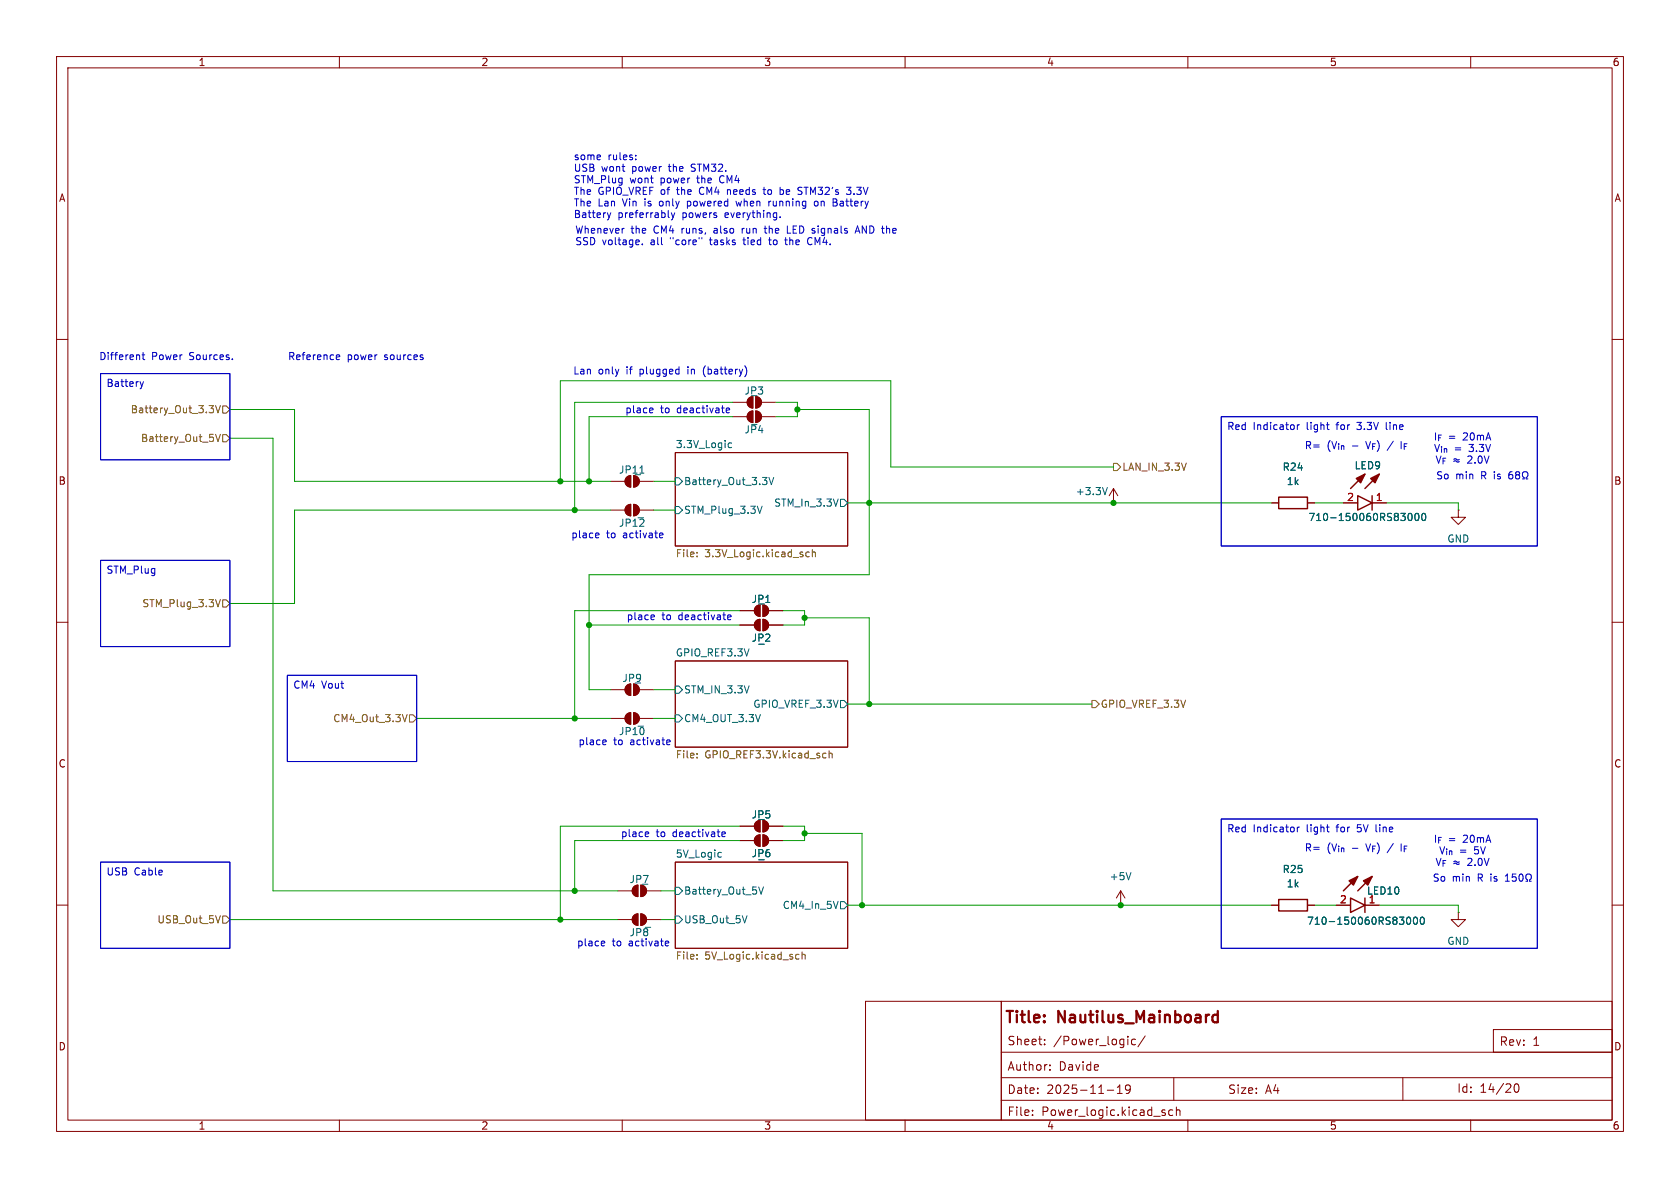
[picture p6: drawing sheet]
<svg xmlns="http://www.w3.org/2000/svg" width="297mm" height="210mm" viewBox="0 0 297 210" stroke-linecap="round" stroke-linejoin="round" font-family="sans-serif">
<g fill="none" stroke="#840000" stroke-width=".18">
<path d="M10 10h277v190h-277zM12 12h273v186h-273zM60 10v2M110 10v2M160 10v2M210 10v2M260 10v2M10 60h2M129.5 73.7h2.6M129.5 71.1h2.6M132.4 72.9l.7-.3v2.1a1.02 1.02 0 0 1-.9-.7 1.02 1.02 0 0 1 .2-1.1zM132.4 70.4l.7-.3v2a1.02 1.02 0 0 1-.9-.6 1.02 1.02 0 0 1 .2-1.1z"/>
<path d="M133.6 72.6a1.02 1.02 0 0 1 1 1.1 1.02 1.02 0 0 1-1 1zM133.6 70.1a1.02 1.02 0 0 1 1 1 1.02 1.02 0 0 1-1 1zM134.6 73.7h2.6M134.6 71.1h2.6M285 60h2M107.9 90.2h2.6M107.9 85.1h2.6M110.8 89.5l.7-.3v2a1.02 1.02 0 0 1-.9-.6 1.02 1.02 0 0 1 .2-1.1zM110.8 84.4l.7-.3v2a1.02 1.02 0 0 1-.9-.6 1.02 1.02 0 0 1 .2-1.1zM112 89.2a1.02 1.02 0 0 1 1 1 1.02 1.02 0 0 1-1 1zM112 84.1a1.02 1.02 0 0 1 1 1 1.02 1.02 0 0 1-1 1zM113 90.2h2.6"/>
<path d="M113 85.1h2.6M119.4 80h30.5v16.5h-30.5zM196.8 88.9h.1M196.8 86.4l-.7 1.2M196.8 86.4l.8 1.2M196.8 86.4v2.5M224.8 88.9h1.3M231.1 88.9h1.3M237.5 88.9h2.5M242.6 88.9h2.5M257.8 90.2v1.2h1.3l-1.3 1.3-1.3-1.3h1.3M257.8 90.2h.1"/>
<path d="M10 110h2M119.4 116.8h30.5v15.3h-30.5zM130.8 110.5h2.5M130.8 108h2.5M133.6 109.8l.8-.3v2a1.02 1.02 0 0 1-1-.6 1.02 1.02 0 0 1 .2-1.1zM133.6 107.2l.8-.3v2.1a1.02 1.02 0 0 1-1-.7 1.02 1.02 0 0 1 .2-1.1zM134.9 109.5a1.02 1.02 0 0 1 1 1 1.02 1.02 0 0 1-1 1zM134.9 106.9a1.02 1.02 0 0 1 1 1.1 1.02 1.02 0 0 1-1 1zM135.9 110.5h2.5M135.9 108h2.5M285 110h2M107.9 121.9h2.6"/>
<path d="M107.9 127h2.6M110.8 121.2l.7-.3v2a1.02 1.02 0 0 1-.9-.6 1.02 1.02 0 0 1 .2-1.1zM110.8 126.3l.7-.3v2a1.02 1.02 0 0 1-.9-.6 1.02 1.02 0 0 1 .2-1.1zM112 120.9a1.02 1.02 0 0 1 1 1 1.02 1.02 0 0 1-1 1zM112 126a1.02 1.02 0 0 1 1 1 1.02 1.02 0 0 1-1 1zM113 121.9h2.6M113 127h2.6M109.2 157.5h2.6M112.1 156.8l.7-.3v2a1.02 1.02 0 0 1-1-.6 1.02 1.02 0 0 1 .3-1.1zM113.3 156.5a1.02 1.02 0 0 1 1 1 1.02 1.02 0 0 1-1 1zM114.3 157.5h2.5M119.4 152.4h30.5v15.2h-30.5z"/>
<path d="M130.8 148.6h2.5M130.8 146.1h2.5M133.6 147.9l.8-.3v2a1.02 1.02 0 0 1-1-.6 1.02 1.02 0 0 1 .2-1.1zM133.6 145.3l.8-.3v2.1a1.02 1.02 0 0 1-1-.7 1.02 1.02 0 0 1 .2-1.1zM134.9 147.6a1.02 1.02 0 0 1 1 1 1.02 1.02 0 0 1-1 1zM134.9 145a1.02 1.02 0 0 1 1 1.1 1.02 1.02 0 0 1-1 1zM135.9 148.6h2.5M135.9 146.1h2.5M198.1 157.5l-.7 1.3M198.1 157.5l.8 1.3M198.1 157.5v2.5M10 160h2"/>
<path d="M109.2 162.6h2.6M112.1 161.8l.7-.3v2.1a1.02 1.02 0 0 1-1-.7 1.02 1.02 0 0 1 .3-1.1zM113.3 161.5a1.02 1.02 0 0 1 1 1.1 1.02 1.02 0 0 1-1 1zM114.3 162.6h2.5M153 177h24v21h-24zM177 177h108v21h-108zM198.1 160h.1M224.8 160h1.3M231.1 160h1.3M236.2 160h2.6M241.3 160h2.5M257.8 161.3v1.3h1.3l-1.3 1.2-1.3-1.2h1.3"/>
<path d="M257.8 161.3h.1M285 160h2M60 198v2M110 198v2M160 198v2M177 194.5h108M177 190.5h108M177 186h108M182.5 197v.2M182.5 196.3v.1M184.7 184.6v.1M184.7 183.8v.1"/>
<path d="M185.6 189v.2M185.6 188.3v.1M195.7 192.7h1.2M197.5 193.3h.9M197.5 192.2l.5-.4v1.5M199.8 192.4l-.3 .3h-.3l-.2-.3 .1-.5 .4-.1 .2 .1a.99 .99 0 0 1-.3 1.4h-.3M200.7 183.8l-.4-.1-.3 .3v.4l.2 .2h.5M202.5 183.1l-1.3 2M205.8 196.7l.2 .2-.2 .3M205.8 196.2l.2 .1M207.3 196.3l-.4-.1-.3 .3v.4l.2 .2h.5M207.5 190.5v4"/>
<path d="M208 196.3l.2-.1 .3 .1 .1 .9M208 195.7v1.5M210 198v2M248 190.5v4M260 198v2M264 182h21v4h-21zM267.8 191.7l.2-.1a.81 .81 0 0 1 .6 .6 .81 .81 0 0 1-.3 .8l-.1 .1a.81 .81 0 0 1-.4-1.4z"/>
</g>
<path d="M214.5 179.5l.2-.1 .6 .1M215.3 178.7v2M214.5 180.6l.2 .1 .6-.1" fill="none" stroke="#840000" stroke-width=".4"/>
<g fill="none" stroke="#006464" stroke-width=".18">
<path d="M128.8 79l.2 .1h.3M129.3 78.3h-.3l-.2 .1M113.1 83.6h.7M119.4 84.5h.6l.6 .6-.6 .6h-.6zM119.4 89.5h.6l.6 .7-.6 .6h-.6zM133.9 89.5l.4 1.2 .4-1.2M134.8 84.4h.8l-.4 .5M135.5 84.9l.1 .2-.1 .5M135.9 84.4l.5 1.3 .4-1.3M148.2 88.2l-.4 1.3M148.6 88.3h.6l.7 .6-.7 .6h-.6zM195.8 86.2l-.5 1.2"/>
<path d="M249 90.9l.2-.2a.68 .68 0 0 1 .5 .7 .68 .68 0 0 1-.5 .6l-.2-.1-.1-.4zM250.3 90.8l.1-.1a.68 .68 0 0 1 .5 .7 .68 .68 0 0 1-.5 .6 .84 .84 0 0 1-.1-1.2zM251.5 90.8l.1-.1a.68 .68 0 0 1 .5 .7 .68 .68 0 0 1-.5 .6 .84 .84 0 0 1-.1-1.2zM119.4 121.3h.6l.6 .6-.6 .7h-.6zM119.4 126.4h.6l.6 .6-.6 .6h-.6zM148.6 123.8h.6l.7 .7-.7 .6h-.6zM119.4 156.8h.6l.6 .7-.6 .6h-.6zM127.2 150.7h.3M127.5 151.5h-.3M134.1 156.8l.4 1.3 .5-1.3M148.6 159.4h.6l.7 .6-.7 .7h-.6zM199.9 154.2l-.4 1.3"/>
<path d="M114.1 163.9h.9M119.4 161.9h.6l.6 .7-.6 .6h-.6zM132.1 161.9l-.5 1.2M248.8 162.2l.2-.1a.68 .68 0 0 1 .4 .7 .68 .68 0 0 1-.4 .6l-.2-.1-.1-.4zM250 162.2l.2-.1a.68 .68 0 0 1 .4 .7 .68 .68 0 0 1-.4 .6l-.2-.1-.1-.4zM251.3 162.2l.1-.1a.68 .68 0 0 1 .4 .7 .68 .68 0 0 1-.4 .6 .84 .84 0 0 1-.1-1.2z"/>
</g>
<g fill="none" stroke="#725600" stroke-width=".18">
<path d="M37 71.7h.7l-.4 .5M37.6 72.2l.1 .2-.1 .5M38.1 76.8l.4 1.2 .5-1.2M38.1 71.7l.4 1.3 .5-1.3M39.4 76.8h.6l.6 .7-.6 .6h-.6zM39.4 71.8h.6l.6 .6-.6 .6h-.6zM123.2 98.3v.1M123.2 97.6v.2M143.1 97.6h-.4l-.2 .2 .1 .6h.5M143.6 97.7l.2-.1h.3l.1 .8M143.6 97.2v1.2M196.8 81.9h.7l.6 .7-.6 .6h-.7z"/>
<path d="M209.7 81.9l-.4 1.2M38.1 106l.4 1.3 .5-1.3M39.4 106h.6l.6 .7-.6 .6h-.6zM72 126.3l-.4 1.3M72.4 126.4h.6l.7 .6-.7 .6h-.6zM123.2 133.2v.1M123.2 133.9v.1M146.6 132.7v1.3M146.6 133.3l.2-.2 .3 .1v.8M193 123.8h.7l.6 .7-.6 .6h-.7zM39 161.9l-.5 1.2M39.4 161.9h.6l.6 .7-.6 .6h-.6z"/>
<path d="M123.2 168.8v.1M123.2 169.4v.1M140.8 169.5h.5M140.8 168.8h.5M141.8 168.8l.2-.1 .3 .1v.7M141.8 168.3v1.2"/>
</g>
<g fill="#840000" stroke="#840000" stroke-width=".18">
<path d="M133.6 109.8l.8-.3v2a1.02 1.02 0 0 1-1-.6 1.02 1.02 0 0 1 .2-1.1z"/>
<path d="M134.9 109.5a1.02 1.02 0 0 1 1 1 1.02 1.02 0 0 1-1 1z"/>
<path d="M132.4 72.9l.7-.3v2.1a1.02 1.02 0 0 1-.9-.7 1.02 1.02 0 0 1 .2-1.1z"/>
<path d="M133.6 72.6a1.02 1.02 0 0 1 1 1.1 1.02 1.02 0 0 1-1 1z"/>
<path d="M112.1 161.8l.7-.3v2.1a1.02 1.02 0 0 1-1-.7 1.02 1.02 0 0 1 .3-1.1z"/>
<path d="M113.3 161.5a1.02 1.02 0 0 1 1 1.1 1.02 1.02 0 0 1-1 1z"/>
<path d="M132.4 70.4l.7-.3v2a1.02 1.02 0 0 1-.9-.6 1.02 1.02 0 0 1 .2-1.1z"/>
<path d="M133.6 70.1a1.02 1.02 0 0 1 1 1 1.02 1.02 0 0 1-1 1z"/>
<path d="M112.1 156.8l.7-.3v2a1.02 1.02 0 0 1-1-.6 1.02 1.02 0 0 1 .3-1.1z"/>
<path d="M113.3 156.5a1.02 1.02 0 0 1 1 1 1.02 1.02 0 0 1-1 1z"/>
<path d="M110.8 121.2l.7-.3v2a1.02 1.02 0 0 1-.9-.6 1.02 1.02 0 0 1 .2-1.1z"/>
<path d="M112 120.9a1.02 1.02 0 0 1 1 1 1.02 1.02 0 0 1-1 1z"/>
<path d="M133.6 107.2l.8-.3v2.1a1.02 1.02 0 0 1-1-.7 1.02 1.02 0 0 1 .2-1.1z"/>
<path d="M134.9 106.9a1.02 1.02 0 0 1 1 1.1 1.02 1.02 0 0 1-1 1z"/>
<path d="M110.8 89.5l.7-.3v2a1.02 1.02 0 0 1-.9-.6 1.02 1.02 0 0 1 .2-1.1z"/>
<path d="M112 89.2a1.02 1.02 0 0 1 1 1 1.02 1.02 0 0 1-1 1z"/>
<path d="M110.8 126.3l.7-.3v2a1.02 1.02 0 0 1-.9-.6 1.02 1.02 0 0 1 .2-1.1z"/>
<path d="M112 126a1.02 1.02 0 0 1 1 1 1.02 1.02 0 0 1-1 1z"/>
<path d="M133.6 147.9l.8-.3v2a1.02 1.02 0 0 1-1-.6 1.02 1.02 0 0 1 .2-1.1z"/>
<path d="M134.9 147.6a1.02 1.02 0 0 1 1 1 1.02 1.02 0 0 1-1 1z"/>
<path d="M133.6 145.3l.8-.3v2.1a1.02 1.02 0 0 1-1-.7 1.02 1.02 0 0 1 .2-1.1z"/>
<path d="M134.9 145a1.02 1.02 0 0 1 1 1.1 1.02 1.02 0 0 1-1 1z"/>
<path d="M110.8 84.4l.7-.3v2a1.02 1.02 0 0 1-.9-.6 1.02 1.02 0 0 1 .2-1.1z"/>
<path d="M112 84.1a1.02 1.02 0 0 1 1 1 1.02 1.02 0 0 1-1 1z"/>
</g>
<path d="M226.1 87.9h5v2h-5zM240 87.6l2.6 1.3-2.6 1.3zM241.3 83.8l-2.5 2.6M242.6 87.6v2.6M243.8 83.8l-2.5 2.6M226.1 159h5v2h-5zM238.8 158.8l2.5 1.2-2.5 1.3zM240 154.9l-2.5 2.6M241.3 158.8v2.5M242.6 154.9l-2.6 2.6" fill="none" stroke="#840000" stroke-width=".25"/>
<g fill="#840000" stroke="#840000" stroke-width=".25">
<path d="M238.5 155.7l1.5-.8-.7 1.6z"/>
<path d="M241 155.7l1.6-.8-.8 1.6z"/>
<path d="M239.8 84.6l1.5-.8-.8 1.5z"/>
<path d="M242.3 84.6l1.5-.8-.7 1.5z"/>
</g>
<g fill="none" stroke="#009600" stroke-width=".18">
<path d="M40.6 77.5h7.7v80h60.9M40.6 72.4h11.5v12.7h55.8M129.5 71.1h-27.9v19.1M129.5 73.7h-25.4v11.4M137.2 71.1h3.8v2.6h-3.8M141 72.4h12.7v29.2h-49.6v20.3h3.8M107.9 90.2h-55.8v16.5h-11.5M115.6 85.1h3.8M115.6 90.2h3.8M149.9 88.9h74.9M196.8 82.6h-39.3v-15.3h-58.4v17.8M232.4 88.9h5.1"/>
<path d="M245.1 88.9h12.7v1.3M104.1 110.5h26.7M130.8 108h-29.2v19M138.4 108h3.8v2.5h-3.8M142.2 109.2h11.5v15.3M73.7 127h34.2M115.6 121.9h3.8M115.6 127h3.8M149.9 124.5h43.1M116.8 157.5h2.6M130.8 148.6h-29.2v8.9M130.8 146.1h-31.7v16.5"/>
<path d="M138.4 146.1h3.8v2.5h-3.8M142.2 147.3h10.2v12.7M40.6 162.6h68.6M116.8 162.6h2.6M149.9 160h74.9M232.4 160h3.8M243.8 160h14v1.3"/>
</g>
<g fill="none" stroke="#0000c2" stroke-width=".18">
<path d="M107.4 37.6l.3 .9M107.7 38.5l-.2 .3M108 37.6l-.3 .9M112.4 28.1v.1M112.4 27.5v.1M118.2 38.4l.1 .1M118.7 37.6l.3 .9M119 38.5l-.3 .4M119.3 37.6l-.3 .9M121.5 35.6v1.2M121.5 36.4h.1M121.6 35.6h-.1"/>
<path d="M128.6 33.5v.9M128.8 33.5l-.2 .1M130.1 35.6l.3 .8 .2-.6M134.9 33.5h.5M135.1 33.1v1.1l.3 .2M135.3 39.9v1.1l.3 .2M135.9 35.6v.8M136.3 35.6l-.4 .2M137.9 33.6l.4-.1 .2 .1M137.9 38.3v.2M138.5 34.3l-.2 .1-.4-.1M139.2 39.9v1.3h.6"/>
<path d="M141.3 33.7l.4 .1 .1 .3-.3 .3h-.3M141.3 33.1l.5 .1M144 35.7l.2-.1 .4 .1v.5l-.1 .2h-.3l-.2-.1zM147.9 35.3l.1 .2-.3 .3 .3 .2v.3l-.7 .1M149.6 33.1h.8l-.4 .5 .4 .1v.6l-.2 .1-.5-.1M110.2 40.4h.1M113.6 43.1v.2M131.2 40.4v.8M131.3 42.4h.5M131.5 40.4l-.3 .2M131.5 42l.1 1.2M135.1 40.4h.5"/>
<path d="M135.9 42.4h.5M136.1 42v1.1l.3 .2M138.7 42.4h.5M138.9 43.1l.3 .2M142.9 43.1l.3 .2 .3-.2M151.2 41.2l.4-1.3 .4 1.3M151.3 40.9h.6M17.8 66h22.8v15.3h-22.8zM24.8 67.5l.3 .8M25.1 68.3l-.2 .4M25.1 62.7h.5M25.3 62.3v1.1l.3 .2"/>
<path d="M25.4 67.5l-.3 .8M41.1 63.5v.1M59.5 63.5h.5M59.5 62.8l.4-.1 .2 .3-.6 .2M74.8 63.2v.3M115 72.1l.4 .1v.2l-.6 .2M115.4 72.9l-.4 .1M124.5 65l-.2 .5 .2 .7M128.4 72.8l.2 .2 .3-.1M128.4 72.3l.2-.2h.2l.2 .2v.1l-.6 .2M215.9 73.7h55.9v22.8h-55.9zM229.4 75.1v.8"/>
<path d="M229.7 75.1l-.3 .2M234.5 75.1h.5M234.9 75.9h.1M245.1 74.7v1.1l.2 .1M247.7 78.1v1.2M17.8 99.1h22.8v15.2h-22.8zM105.5 94.2l.3 .1 .1 .2-.6 .1M105.8 95l-.3 .1M116.8 94.2l.3 .1 .1 .2-.6 .1M117.1 95l-.3 .1M267.3 83.4h-.3a.86 .86 0 0 0 0 1.3l.4-.2v-.4l-.2-.2h-.4l-.1 .2M268.2 83.9l-.3-.2 .3-.3h.2l.3 .2-.3 .3"/>
<path d="M268.2 83.9l-.3 .3 .1 .3 .2 .2 .3-.1 .2-.2v-.2l-.3-.3M268.2 83.9h.2M269.1 84.7h.3v-.3a.54 .54 0 0 1-.2-.7 .54 .54 0 0 1 .7-.3 .58 .58 0 0 1-.1 1v.3h.3M50.8 119.4h22.9v15.2h-22.9zM115.3 108.7l.3 .1 .1 .2-.6 .1M115.6 109.5h-.3M128.6 109.4l.2 .1h.4M128.6 108.9l.2-.2h.3l.1 .2v.1l-.6 .1M106.7 130.8l.4 .1 .1 .2-.6 .1M107.1 131.6h-.4M118 130.8l.4 .1 .1 .2-.6 .1M118.4 131.6h-.4"/>
<path d="M17.8 152.4h22.8v15.2h-22.8zM114.3 147.1h.3l.1 .3-.6 .1M114.6 147.8l-.3 .1M127.6 147.2l.2-.1h.2l.2 .1v.2l-.6 .1M127.6 147.7l.2 .2 .4-.1M215.9 144.8h55.9v22.8h-55.9zM229.4 146.2v.9M229.7 146.2l-.3 .3M234.5 146.2h.5M234.9 147.1h.1M243.3 145.8v1.1l.1 .2M247.7 149.2v1.2"/>
<path d="M266.1 155.8h.7M266.1 154.9l.4-.4v1.3M268 154.5h-.6l-.1 .6 .2-.1 .4 .1 .2 .1-.1 .5-.2 .1-.5-.1M268.7 154.6l.1-.1a.68 .68 0 0 1 .5 .6 .68 .68 0 0 1-.5 .7l-.1-.1-.2-.4zM269.7 155.8h.4v-.3a.54 .54 0 0 1-.3-.7 .54 .54 0 0 1 .7-.2 .58 .58 0 0 1-.1 .9v.3h.3M106.5 166.4h.3l.1 .3-.6 .1M106.8 167.1l-.3 .1M117.8 166.4h.4v.3l-.6 .1M118.2 167.1l-.4 .1"/>
</g>
<g fill="#009600" stroke="#009600" stroke-width=".18">
<circle cx="198.1" cy="160" r=".46"/>
<circle cx="196.8" cy="88.9" r=".46"/>
<circle cx="141" cy="72.4" r=".46"/>
<circle cx="104.1" cy="85.1" r=".46"/>
<circle cx="101.6" cy="90.2" r=".46"/>
<circle cx="153.7" cy="88.9" r=".46"/>
<circle cx="101.6" cy="127" r=".46"/>
<circle cx="99.1" cy="162.6" r=".46"/>
<circle cx="101.6" cy="157.5" r=".46"/>
<circle cx="99.1" cy="85.1" r=".46"/>
<circle cx="153.7" cy="124.5" r=".46"/>
<circle cx="142.2" cy="147.3" r=".46"/>
<circle cx="152.4" cy="160" r=".46"/>
<circle cx="142.2" cy="109.2" r=".46"/>
<circle cx="104.1" cy="110.5" r=".46"/>
</g>
<g font-size="2.8" fill="#840000">
<text x="177.5" y="181.4">Title:</text>
<text x="187.2" y="181.4">Nautilus_Mainboard</text>
</g>
<g font-size="2.1" fill="#840000">
<text x="178" y="185">Sheet:</text>
<text x="186.2" y="185">/Power_logic/</text>
<text x="265" y="185.1">Rev:</text>
<text x="270.9" y="185.1">1</text>
<text x="178" y="189.5">Author:</text>
<text x="187.2" y="189.5">Davide</text>
<text x="178" y="193.6">Date:</text>
<text x="178" y="197.5">File:</text>
<text x="184.1" y="197.5">Power_logic.kicad_sch</text>
<text x="185" y="193.6">2025-11-19</text>
<text x="217" y="193.6">Size:</text>
<text x="223.7" y="193.6">A4</text>
<text x="257.5" y="193.4">Id:</text>
<text x="261.6" y="193.4">14/20</text>
</g>
<g font-size="1.8" fill="#840000">
<text x="35" y="11.9">1</text>
<text x="85" y="11.9">2</text>
<text x="135" y="11.9">3</text>
<text x="185" y="11.9">4</text>
<text x="235" y="11.9">5</text>
<text x="285" y="11.9">6</text>
<text x="10.3" y="35.9">A</text>
<text x="285.3" y="35.9">A</text>
<text x="10.3" y="85.9">B</text>
<text x="285.3" y="85.9">B</text>
<text x="10.3" y="135.9">C</text>
<text x="285.3" y="135.9">C</text>
<text x="10.3" y="185.9">D</text>
<text x="285.3" y="185.9">D</text>
<text x="35" y="199.9">1</text>
<text x="85" y="199.9">2</text>
<text x="135" y="199.9">3</text>
<text x="185" y="199.9">4</text>
<text x="235" y="199.9">5</text>
<text x="285" y="199.9">6</text>
</g>
<g font-size="1.8" fill="#0000c2">
<text x="101.3" y="28.5">some</text>
<text x="107.5" y="28.5">rules:</text>
<text x="101.3" y="30.6">USB</text>
<text x="101.3" y="32.6">STM_Plug</text>
<text x="101.3" y="34.7">The</text>
<text x="105.7" y="34.7">GPIO_VREF of</text>
<text x="106.3" y="30.6">wont</text>
<text x="111.3" y="32.6">wont</text>
<text x="111.9" y="30.6">power</text>
<text x="116.9" y="32.6">power</text>
<text x="118.5" y="30.6">the</text>
<text x="120" y="34.7">the</text>
<text x="122.7" y="30.6">STM32.</text>
<text x="123.5" y="32.6">the</text>
<text x="124.1" y="34.7">CM4</text>
<text x="127.7" y="32.6">CM4</text>
<text x="129.2" y="34.7">needs</text>
<text x="135.9" y="34.7">to</text>
<text x="138.9" y="34.7">be</text>
<text x="142.3" y="34.7">STM32's</text>
<text x="151.2" y="34.7">3.3V</text>
<text x="101.3" y="36.7">The</text>
<text x="101.3" y="38.7">Battery</text>
<text x="101.6" y="41.5">Whenever</text>
<text x="105.7" y="36.7">Lan</text>
<text x="109.2" y="38.7">preferrably</text>
<text x="110.2" y="36.7">Vin</text>
<text x="111.5" y="41.5">the</text>
<text x="114.2" y="36.7">is</text>
<text x="115.7" y="41.5">CM4</text>
<text x="117" y="36.7">only</text>
<text x="120.7" y="38.7">powers</text>
<text x="120.8" y="41.5">runs,</text>
<text x="122.1" y="36.7">powered</text>
<text x="126.7" y="41.5">also</text>
<text x="128.4" y="38.7">everything.</text>
<text x="131" y="36.7">when</text>
<text x="131.8" y="41.5">run</text>
<text x="136.1" y="41.5">the</text>
<text x="136.9" y="36.7">running</text>
<text x="140.2" y="41.5">LED signals</text>
<text x="145.2" y="36.7">on</text>
<text x="148.7" y="36.7">Battery</text>
<text x="152.8" y="41.5">AND the</text>
<text x="101.6" y="43.5">SSD voltage.</text>
<text x="115.1" y="43.5">all</text>
<text x="118.8" y="43.5">&quot;core&quot;</text>
<text x="126" y="43.5">tasks</text>
<text x="132.1" y="43.5">tied</text>
<text x="136.9" y="43.5">to</text>
<text x="139.9" y="43.5">the</text>
<text x="144" y="43.5">CM4.</text>
<text x="17.4" y="63.9">Different</text>
<text x="26.8" y="63.9">Power</text>
<text x="33.6" y="63.9">Sources.</text>
<text x="50.8" y="63.9">Reference</text>
<text x="61.4" y="63.9">power</text>
<text x="68" y="63.9">sources</text>
<text x="18.7" y="68.7">Battery</text>
<text x="101.3" y="66.4">Lan</text>
<text x="105.8" y="66.4">only</text>
<text x="110.9" y="66.4">if</text>
<text x="113.4" y="66.4">plugged</text>
<text x="122" y="66.4">in</text>
<text x="125" y="66.4">(battery)</text>
<text x="110.4" y="73.3">place</text>
<text x="116.8" y="73.3">to</text>
<text x="119.8" y="73.3">deactivate</text>
<text x="216.9" y="76.3">Red</text>
<text x="221.5" y="76.3">Indicator</text>
<text x="231.1" y="76.3">light</text>
<text x="236.6" y="76.3">for</text>
<text x="240.4" y="76.3">3.3V</text>
<text x="245.7" y="76.3">line</text>
<text x="230.5" y="79.6">R=</text>
<text x="234.6" y="79.6">(V_{in}</text>
<text x="239.1" y="79.6">-</text>
<text x="241.8" y="79.6">V_{F})</text>
<text x="245.8" y="79.6">/</text>
<text x="248.3" y="79.6">I_{F}</text>
<text x="253.4" y="78.1">I_{F}</text>
<text x="253.4" y="80.1">V_{in}</text>
<text x="253.7" y="82.2">V_{F}</text>
<text x="256" y="78.1">=</text>
<text x="256.8" y="82.2">þÿ&quot;H</text>
<text x="257.1" y="80.1">=</text>
<text x="258.8" y="78.1">20mA</text>
<text x="259.6" y="82.2">2.0V</text>
<text x="259.8" y="80.1">3.3V</text>
<text x="253.8" y="84.9">So</text>
<text x="257.3" y="84.9">min</text>
<text x="261.9" y="84.9">R is</text>
<text x="100.9" y="95.4">place</text>
<text x="107.2" y="95.4">to</text>
<text x="109.3" y="93.3">JP12</text>
<text x="110.3" y="95.4">activate</text>
<text x="18.7" y="101.7">STM_Plug</text>
<text x="110.7" y="109.8">place</text>
<text x="117" y="109.8">to</text>
<text x="120.1" y="109.8">deactivate</text>
<text x="51.8" y="122.1">CM4</text>
<text x="56.9" y="122.1">Vout</text>
<text x="102.2" y="131.9">place</text>
<text x="108.5" y="131.9">to</text>
<text x="111.5" y="131.9">activate</text>
<text x="109.7" y="148.2">place</text>
<text x="116" y="148.2">to</text>
<text x="119" y="148.2">deactivate</text>
<text x="216.9" y="147.5">Red</text>
<text x="221.5" y="147.5">Indicator</text>
<text x="231.1" y="147.5">light</text>
<text x="236.6" y="147.5">for</text>
<text x="240.4" y="147.5">5V</text>
<text x="243.9" y="147.5">line</text>
<text x="253.4" y="149.2">I_{F}</text>
<text x="256" y="149.2">=</text>
<text x="258.8" y="149.2">20mA</text>
<text x="18.7" y="155.1">USB</text>
<text x="23.7" y="155.1">Cable</text>
<text x="230.5" y="150.7">R=</text>
<text x="234.6" y="150.7">(V_{in}</text>
<text x="239.1" y="150.7">-</text>
<text x="241.8" y="150.7">V_{F})</text>
<text x="245.8" y="150.7">/</text>
<text x="248.3" y="150.7">I_{F}</text>
<text x="253.7" y="153.3">V_{F}</text>
<text x="254.3" y="151.2">V_{in}</text>
<text x="256.8" y="153.3">þÿ&quot;H</text>
<text x="258" y="151.2">=</text>
<text x="259.6" y="153.3">2.0V</text>
<text x="260.7" y="151.2">5V</text>
<text x="253.2" y="156.1">So</text>
<text x="256.7" y="156.1">min</text>
<text x="261.3" y="156.1">R is</text>
<text x="101.9" y="167.5">place</text>
<text x="108.2" y="167.5">to</text>
<text x="111.2" y="165.7">JP8</text>
<text x="111.3" y="167.5">activate</text>
</g>
<g font-size="1.8" fill="#006464">
<text x="131.5" y="70">JP3</text>
<text x="132.5" y="70.7">-</text>
<text x="131.5" y="76.8">JP4</text>
<text x="132.5" y="75.8">-</text>
<text x="109.3" y="83.9">JP11</text>
<text x="119.4" y="79.3">3.3V_Logic</text>
<text x="226.7" y="83.4">R24</text>
<text x="239.4" y="83.2">LED9</text>
<text x="111.9" y="84.7">-</text>
<text x="120.8" y="86">Battery_Out_3.3V</text>
<text x="136.8" y="89.8">STM_In_3.3V</text>
<text x="190.1" y="87.7">+3.3V</text>
<text x="227.4" y="86">1k</text>
<text x="112.4" y="92.3">-</text>
<text x="120.8" y="91">STM_Plug_3.3V</text>
<text x="231.2" y="92.3">710-150060RS83000</text>
<text x="255.8" y="96.1">GND</text>
<text x="132.8" y="106.8">JP1</text>
<text x="133.7" y="107.5">-</text>
<text x="132.8" y="113.6">JP2</text>
<text x="119.4" y="116.1">GPIO_REF3.3V</text>
<text x="109.9" y="120.8">JP9</text>
<text x="111.9" y="121.5">-</text>
<text x="120.8" y="122.8">STM_IN_3.3V</text>
<text x="133.1" y="125.3">GPIO_VREF_3.3V</text>
<text x="109.3" y="130.1">JP10</text>
<text x="112.4" y="129.1">-</text>
<text x="120.8" y="127.9">CM4_OUT_3.3V</text>
<text x="132.8" y="144.9">JP5</text>
<text x="133.7" y="145.6">-</text>
<text x="119.4" y="151.7">5V_Logic</text>
<text x="132.8" y="151.7">JP6</text>
<text x="196.1" y="155.8">+5V</text>
<text x="226.7" y="154.5">R25</text>
<text x="111.2" y="156.3">JP7</text>
<text x="120.8" y="158.3">Battery_Out_5V</text>
<text x="138.3" y="160.9">CM4_In_5V</text>
<text x="227.4" y="157.1">1k</text>
<text x="241.6" y="158.3">LED10</text>
<text x="113.7" y="164.7">-</text>
<text x="120.8" y="163.4">USB_Out_5V</text>
<text x="231" y="163.7">710-150060RS83000</text>
<text x="255.8" y="167.2">GND</text>
</g>
<g font-size="1.8" fill="#725600">
<text x="23" y="73.3">Battery_Out_3.3V</text>
<text x="24.8" y="78.3">Battery_Out_5V</text>
<text x="198.3" y="83.4">LAN_IN_3.3V</text>
<text x="119.4" y="98.8">File:</text>
<text x="124.6" y="98.8">3.3V_Logic.kicad_sch</text>
<text x="25.1" y="107.5">STM_Plug_3.3V</text>
<text x="194.5" y="125.3">GPIO_VREF_3.3V</text>
<text x="58.8" y="127.9">CM4_Out_3.3V</text>
<text x="119.4" y="134.4">File:</text>
<text x="124.6" y="134.4">GPIO_REF3.3V.kicad_sch</text>
<text x="27.7" y="163.4">USB_Out_5V</text>
<text x="119.4" y="170">File:</text>
<text x="124.6" y="170">5V_Logic.kicad_sch</text>
</g>
<g font-size="1.8" fill="#a90000">
<text x="238.1" y="88.6">2</text>
<text x="243.1" y="88.6">1</text>
<text x="236.8" y="159.8">2</text>
<text x="241.9" y="159.8">1</text>
</g>
</svg>
